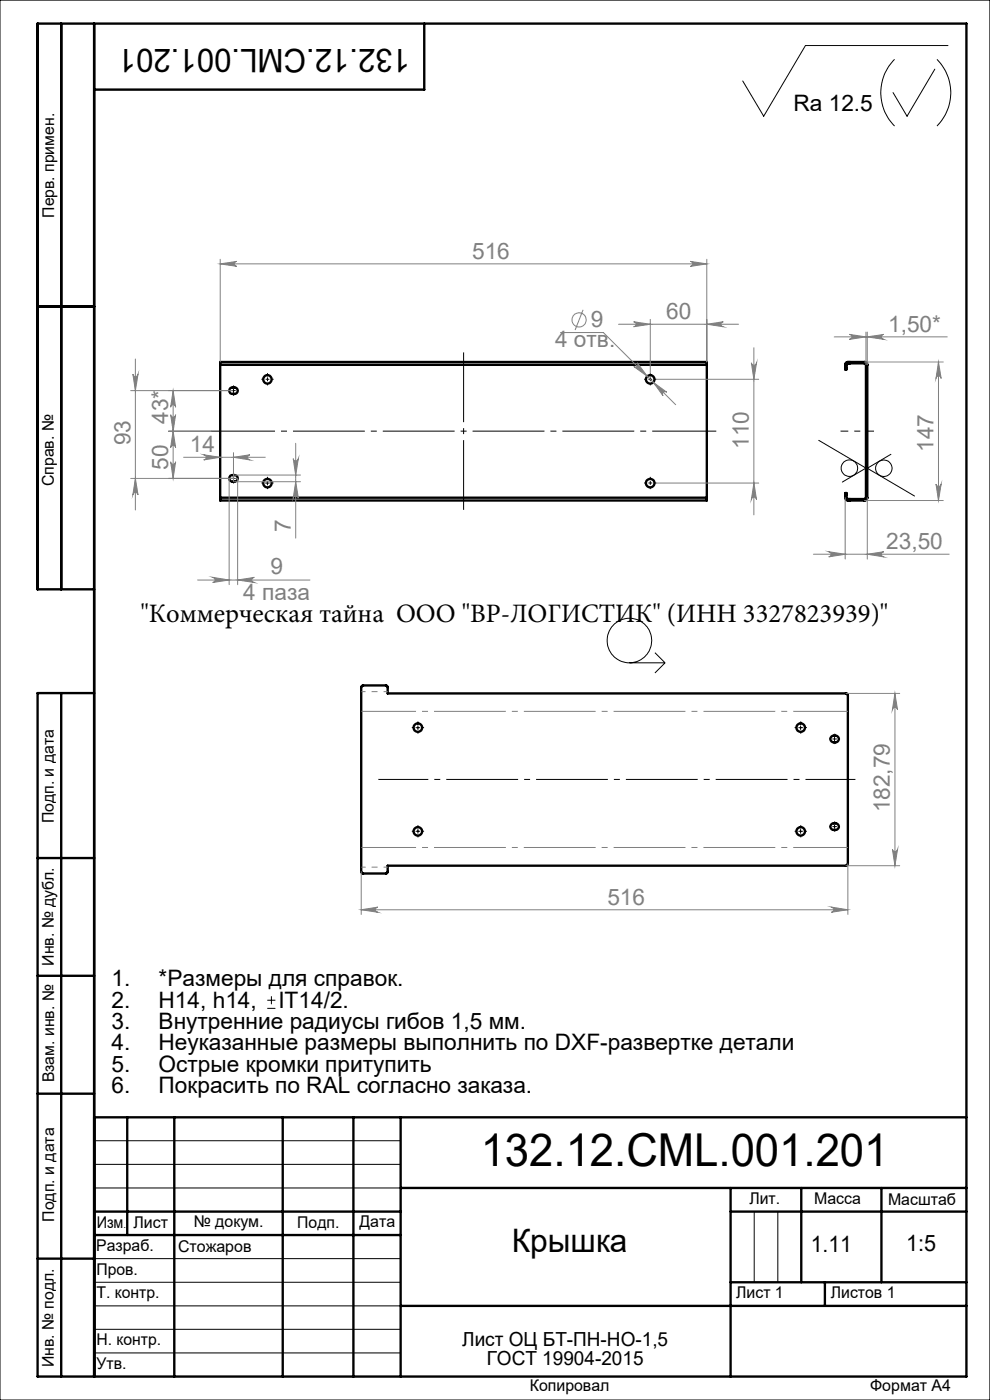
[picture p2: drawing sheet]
<svg xmlns="http://www.w3.org/2000/svg" width="210mm" height="297mm" viewBox="0 0 210 297" stroke-linecap="round" stroke-linejoin="round" font-family="sans-serif">
<g fill="none" stroke="#000" stroke-width=".5">
<path d="M13 5v120M20 5v287M90 5v14h-70M8 65h12M46.7 77.4v-.6h103.2v.6M46.7 77.4h103.2M46.7 77.4v28.2M149.9 77.4v28.2M179.3 78v.4h.3v-.4M179.3 77.4h.3M179.3 77.4v.6M179.3 78h.3"/>
<path d="M179.6 77.4v.6M179.9 77.1h.4M179.9 76.8h.4M179.9 77.1l-.3 .3M179.9 76.8a.6 .6 0 0 0-.6 .6M179.9 76.8v.3M180.3 76.8h3.1M180.3 76.8v.3M180.3 77.1h3.1M183.4 77.1l.3 .3M183.4 76.8a.6 .6 0 0 1 .6 .6M183.4 76.8v.3"/>
<path d="M183.7 77.4h.3M183.7 77.4v28.2M184 77.4v28.2M48.9 82.3a.9 .9 0 0 1 1-.1 .9 .9 0 0 1 .4 1 .86 .86 0 0 1-1.2 .4 .86 .86 0 0 1-.2-1.3zM46.7 105.6v.6h103.2v-.6M46.7 105.6h103.2M48.9 100.9a.9 .9 0 0 1 1.1-.1 .9 .9 0 0 1 .3 1 .87 .87 0 0 1-1.2 .4 .87 .87 0 0 1-.2-1.3zM179.3 105.6a.6 .6 0 0 0 .6 .6M179.3 105v-.4h.3v.4M179.3 105.6h.3M179.3 105v.6M179.3 105h.3"/>
<path d="M179.6 105.6l.3 .3M179.6 105v.6M179.9 105.9h.4M179.9 106.2h.4M179.9 105.9v.3M180.3 106.2h3.1M180.3 105.9v.3M180.3 105.9h3.1M183.4 105.9v.3M183.7 105.6l-.3 .3M183.7 105.6h.3M184 105.6a.6 .6 0 0 1-.6 .6"/>
<path d="M20 125h-12v-120h197v287h-197v-145h12M13 147v145M76.8 145.5l5.1-.1 .3 .3v1.4h97.4l.2 .3v35.9l-.3 .4h-97.3v1.3l-.2 .3h-5.1l-.3-.4v-39.1zM176.4 156.2a.86 .86 0 0 1 1.1-.1 .86 .86 0 0 1 .3 1 .85 .85 0 0 1-1.2 .4 .85 .85 0 0 1-.2-1.3zM176.4 174.8a.86 .86 0 0 1 1.1-.1 .86 .86 0 0 1 .3 1 .85 .85 0 0 1-1.2 .4 .85 .85 0 0 1-.2-1.3zM8 182h12M8 207h12M8 232h12M20 237h185M27 237v25M37 237v55M60 237v55"/>
<path d="M75 237v55M85 237v55M20 257h65M85 252h120M155 252v40M155 257h50M170 252v20M187 252v20M8 267h12M20 262h65M85 277h120M155 272h50"/>
<path d="M175 272v5"/>
<circle cx="56.7" cy="80.5" r=".89"/>
<circle cx="137.9" cy="80.5" r=".9"/>
<circle cx="56.7" cy="102.5" r=".89"/>
<circle cx="137.9" cy="102.5" r=".9"/>
<circle cx="88.6" cy="154.4" r=".91"/>
<circle cx="169.9" cy="154.4" r=".91"/>
<circle cx="88.6" cy="176.4" r=".9"/>
<circle cx="169.8" cy="176.4" r=".9"/>
</g>
<g fill="none" stroke="#808080" stroke-width=".21">
<path d="M46.7 56l3.5-.5a.53 .53 0 0 0-.5 .5 .53 .53 0 0 0 .5 .5zM46.7 55v21.8M46.7 56h103.2M146.4 55.5l3.5 .5-3.5 .5a.53 .53 0 0 0 .5-.5 .53 .53 0 0 0-.5-.5zM149.9 55v21.8M28.2 79.4a.55 .55 0 0 0 .5 .5 .55 .55 0 0 0 .6-.5l-.6 3.5zM28.7 76.2v32M118.9 70.6h9.1l15.3 15.3M123.7 65.7l-1.7 4.3M131.2 68.8h25.5M134.4 68.3l3.5 .5-3.5 .5a.53 .53 0 0 0 .5-.5 .53 .53 0 0 0-.5-.5zM135.2 77l2.1 2.8-2.9-2.1a.54 .54 0 0 0 .8 0 .54 .54 0 0 0 0-.7z"/>
<path d="M137.9 67.8v11.4M149.9 68.8l3.5-.5a.53 .53 0 0 0-.5 .5 .53 .53 0 0 0 .5 .5zM159.4 77a.55 .55 0 0 0 .5 .5 .55 .55 0 0 0 .6-.5l-.6 3.5zM159.9 73.8v35.4M177 71.5h23.9M180.2 70.9l3.5 .6-3.5 .5a.53 .53 0 0 0 .5-.5 .53 .53 0 0 0-.5-.6zM183.4 76.8h16.7M183.7 70.4v7M184 71.5l3.5-.6a.53 .53 0 0 0-.5 .6 .53 .53 0 0 0 .5 .5zM184 70.4v7M199.1 76.8l.5 3.5a.55 .55 0 0 0-.5-.5 .55 .55 0 0 0-.6 .5zM199.1 76.8v29.4"/>
<path d="M35.7 91.5h9M36.2 98a.53 .53 0 0 0 .5 .5 .53 .53 0 0 0 .6-.5l-.6 3.5zM36.2 88a.53 .53 0 0 0 .5 .5 .53 .53 0 0 0 .6-.5l-.6 3.5zM36.7 91.5l.6 3.5a.53 .53 0 0 0-.6-.5 .53 .53 0 0 0-.5 .5zM36.7 82.9l.6 3.5a.53 .53 0 0 0-.6-.5 .53 .53 0 0 0-.5 .5zM36.7 82.9v18.6M38.9 97h17.4M43.2 96.5l3.5 .5-3.5 .6a.55 .55 0 0 0 .6-.6 .55 .55 0 0 0-.6-.5zM49.3 82.9h-21.6M49.5 96v6.2M49.5 97l3.5-.5a.55 .55 0 0 0-.5 .5 .55 .55 0 0 0 .5 .6zM62.2 97.3a.55 .55 0 0 0 .5 .5 .55 .55 0 0 0 .6-.5l-.6 3.5z"/>
<path d="M62.7 94v20.2M138.6 81.1l2.8 2.1a.54 .54 0 0 0-.7 0 .54 .54 0 0 0 0 .8zM139.2 80.5h21.7M27.7 101.5h22M28.7 101.5l.6 3.5a.55 .55 0 0 0-.6-.5 .55 .55 0 0 0-.5 .5zM48.6 101.5v22.5M49.7 102.2h14M49.7 100.8h14M50.4 101.5v22.5M62.7 102.2l.6 3.5a.55 .55 0 0 0-.6-.5 .55 .55 0 0 0-.5 .5zM139.2 102.5h21.7M159.9 102.5l.6 3.5a.55 .55 0 0 0-.6-.5 .55 .55 0 0 0-.5 .5z"/>
<path d="M172.5 117.6h28.8M175.8 117l3.5 .6-3.5 .5a.55 .55 0 0 0 .5-.5 .55 .55 0 0 0-.5-.6zM179.3 105.6v13M183.4 106.2h16.7M184 117.6l3.5-.6a.55 .55 0 0 0-.5 .6 .55 .55 0 0 0 .5 .5zM184 105.6v13M198.5 102.7a.55 .55 0 0 0 .6 .5 .55 .55 0 0 0 .5-.5l-.5 3.5zM41.9 123h23.9M45.1 122.5l3.5 .5-3.5 .6a.55 .55 0 0 0 .5-.6 .55 .55 0 0 0-.5-.5zM50.4 123l3.5-.5a.55 .55 0 0 0-.5 .5 .55 .55 0 0 0 .5 .6zM179.5 147.1h11.4M189.8 147.1l.6 3.5a.55 .55 0 0 0-.6-.5 .55 .55 0 0 0-.5 .5z"/>
<path d="M189.8 147.1v36.6M76.6 184.9v9.1M76.6 193h103.2M76.6 193l3.6-.6a.55 .55 0 0 0-.6 .6 .55 .55 0 0 0 .6 .5zM176.4 192.4l3.4 .6-3.4 .5a.55 .55 0 0 0 .5-.5 .55 .55 0 0 0-.5-.6zM179.5 183.7h11.4M179.8 183.3v10.7M189.3 180.2a.55 .55 0 0 0 .5 .5 .55 .55 0 0 0 .6-.5l-.6 3.5z"/>
<circle cx="122.8" cy="67.9" r="1.51"/>
</g>
<g fill="none" stroke="#000" stroke-width=".21">
<path d="M0 0h210v297h-210zM189.8 12.6a10 10 0 0 0 0 14.1M198.3 14.7l-5.9 10-3-5.1M198.8 12.6a10 10 0 0 1 0 14.1M201.1 9.7h-30.2l-8.9 15-4.4-7.5M49.1 82.9h.8M49.5 82.5v.8M173.7 93.4l10 5.9-5 3M189 96.4l-5 2.9 10 5.9M49.1 101.5h.8M49.5 101.1v.8M56.3 102.5h.8"/>
<path d="M56.7 102.1v.8M138.9 138.5l2.2 2.1M88.2 154.4h.8M88.7 154v.8M133.5 140.6h7.6M141.1 140.6l-2.2 2.2M169.4 154.4h.9M169.8 154v.8M176.6 156.8h.8M177 156.4v.8M88.2 176.4h.8M88.7 176v.8"/>
<path d="M169.4 176.4h.9M169.8 176v.8M176.6 175.4h.8M177 175v.8M56.7 213.9h1.7M56.7 212.2h1.7M57.6 211.3v1.7M20 242h65M20 247h65M20 252h65M160 257v15M165 257v15"/>
<path d="M20 267h65M20 272h65M20 277h65M20 282h65M20 287h65"/>
<circle cx="180.2" cy="99.3" r="1.74"/>
<circle cx="187.5" cy="99.3" r="1.76"/>
<circle cx="133.5" cy="135.9" r="4.7"/>
</g>
<path d="M44.7 91.5h107.2" fill="none" stroke="#000" stroke-width=".21" stroke-dasharray="15.2 1.3 1.3 1.3" stroke-dashoffset="1.6" stroke-linecap="butt"/>
<path d="M98.3 74.8v33.4" fill="none" stroke="#000" stroke-width=".21" stroke-dasharray="15.2 1.3 1.3 1.3" stroke-dashoffset=".4" stroke-linecap="butt"/>
<g fill="none" stroke="#000" stroke-width=".21" stroke-dasharray="15.2 1.3 1.3 1.3" stroke-linecap="butt">
<path d="M56.7 79.7v-.5M137.9 79.7v-.5M48.7 82.9h-.3M49.5 83.7v.3M49.5 82.1v-.3M50.3 82.9h.3M55.9 80.5h-.5M56.7 80.5v-.4M56.7 80.5h-.4M56.7 80.5v.4M56.7 80.5h.4M56.7 81.3v.5"/>
<path d="M57.5 80.5h.5M137.1 80.5h-.5M137.9 80.5v-.4M137.9 80.5h-.4M137.9 80.5v.4M137.9 80.5h.4M137.9 81.3v.5M138.7 80.5h.5M48.7 101.5h-.3M49.5 102.3v.3M49.5 100.7v-.3M50.3 101.5h.3"/>
<path d="M55.9 102.5h-.5M56.7 101.7v-.5M56.7 103.3v.5M57.5 102.5h.5M137.1 102.5h-.5M137.9 102.5v-.4M137.9 102.5h-.4M137.9 102.5v.4M137.9 102.5h.4M137.9 101.7v-.5M137.9 103.3v.5M138.7 102.5h.5"/>
<path d="M87.9 154.3h-.5M88.7 153.5v-.5M88.7 155.1v.5M89.5 154.3h.5M169.1 154.3h-.5M169.9 153.5v-.5M169.9 155.1v.5M170.7 154.3h.5M176.3 156.7h-.3M177.1 157.5v.3M177.1 155.9v-.3M177.9 156.7h.3"/>
<path d="M87.9 176.3h-.5M88.7 175.5v-.5M88.7 177.1v.5M89.5 176.3h.5M169.1 176.3h-.5M169.9 177.1v.5M169.9 175.5v-.5M170.7 176.3h.5M176.3 175.3h-.3M177.1 174.5v-.3M177.1 176.1v.3M177.9 175.3h.3"/>
</g>
<path d="M185.4 91.5h-7.1" fill="none" stroke="#000" stroke-width=".21" stroke-dasharray="15.2 1.3 1.3 1.3" stroke-dashoffset="13.6" stroke-linecap="butt"/>
<path d="M181.5 165.3h-101.2" fill="none" stroke="#000" stroke-width=".21" stroke-dasharray="15.2 1.3 1.3 1.3" stroke-dashoffset="4.6" stroke-linecap="butt"/>
<path d="M179.9 150.9h-103.2M76.7 179.8h103.2" fill="none" stroke="#808080" stroke-width=".21" stroke-dasharray="15.2 1.3 1.3 1.3" stroke-dashoffset="3.6" stroke-linecap="butt"/>
<path d="M82.3 146.7h-5.6M76.7 184h5.6" fill="none" stroke="#808080" stroke-width=".21" stroke-dasharray="15.2 1.3 1.3 1.3" stroke-dashoffset="14.3" stroke-linecap="butt"/>
<g fill="#808080">
<path d="M50.4 123l3.5-.5a.55 .55 0 0 0-.5 .5 .55 .55 0 0 0 .5 .6zM45.1 122.5l3.5 .5-3.5 .6a.55 .55 0 0 0 .5-.6 .55 .55 0 0 0-.5-.5z"/>
<path d="M46.7 56l3.5-.5a.53 .53 0 0 0-.5 .5 .53 .53 0 0 0 .5 .5zM146.4 55.5l3.5 .5-3.5 .5a.53 .53 0 0 0 .5-.5 .53 .53 0 0 0-.5-.5zM138.6 81.1l2.1 2.9a.54 .54 0 0 1 0-.8 .54 .54 0 0 1 .7 0zM135.2 77a.54 .54 0 0 1 0 .7 .54 .54 0 0 1-.8 0l2.9 2.1zM134.4 68.3l3.5 .5-3.5 .5a.53 .53 0 0 0 .5-.5 .53 .53 0 0 0-.5-.5zM149.9 68.8l3.5-.5a.53 .53 0 0 0-.5 .5 .53 .53 0 0 0 .5 .5zM180.2 70.9l3.5 .6-3.5 .5a.53 .53 0 0 0 .5-.5 .53 .53 0 0 0-.5-.6zM184 71.5l3.5-.6a.53 .53 0 0 0-.5 .6 .53 .53 0 0 0 .5 .5zM175.8 117l3.5 .6-3.5 .5a.55 .55 0 0 0 .5-.5 .55 .55 0 0 0-.5-.6zM184 117.6l3.5-.6a.55 .55 0 0 0-.5 .6 .55 .55 0 0 0 .5 .5z"/>
<path d="M76.6 193l3.6-.6a.55 .55 0 0 0-.6 .6 .55 .55 0 0 0 .6 .5zM176.4 192.4l3.4 .6-3.4 .5a.55 .55 0 0 0 .5-.5 .55 .55 0 0 0-.5-.6z"/>
<path d="M198.5 102.7a.55 .55 0 0 0 .6 .5 .55 .55 0 0 0 .5-.5l-.5 3.5zM199.1 76.8l.5 3.5a.55 .55 0 0 0-.5-.5 .55 .55 0 0 0-.6 .5z"/>
<path d="M36.2 98a.53 .53 0 0 0 .5 .5 .53 .53 0 0 0 .6-.5l-.6 3.5zM36.7 91.5l.6 3.5a.53 .53 0 0 0-.6-.5 .53 .53 0 0 0-.5 .5zM36.2 88a.53 .53 0 0 0 .5 .5 .53 .53 0 0 0 .6-.5l-.6 3.5zM36.7 82.9l.6 3.5a.53 .53 0 0 0-.6-.5 .53 .53 0 0 0-.5 .5zM62.7 102.2l.6 3.5a.55 .55 0 0 0-.6-.5 .55 .55 0 0 0-.5 .5zM62.2 97.3a.55 .55 0 0 0 .5 .5 .55 .55 0 0 0 .6-.5l-.6 3.5z"/>
<path d="M189.3 180.2a.55 .55 0 0 0 .5 .5 .55 .55 0 0 0 .6-.5l-.6 3.5zM189.8 147.1l.6 3.5a.55 .55 0 0 0-.6-.5 .55 .55 0 0 0-.5 .5z"/>
<path d="M159.4 77a.55 .55 0 0 0 .5 .5 .55 .55 0 0 0 .6-.5l-.6 3.5zM159.9 102.5l.6 3.5a.55 .55 0 0 0-.6-.5 .55 .55 0 0 0-.5 .5zM28.2 79.4a.55 .55 0 0 0 .5 .5 .55 .55 0 0 0 .6-.5l-.6 3.5zM28.7 101.5l.6 3.5a.55 .55 0 0 0-.6-.5 .55 .55 0 0 0-.5 .5z"/>
<path d="M49.5 97l3.5-.5a.55 .55 0 0 0-.5 .5 .55 .55 0 0 0 .5 .6zM43.2 96.5l3.5 .5-3.5 .6a.55 .55 0 0 0 .6-.6 .55 .55 0 0 0-.6-.5z"/>
</g>
<text font-size="9.6" x="102" y="247.3">132.12.CML.001.201</text>
<g font-size="6.9">
<text x="87" y="10.4" transform="rotate(-180 87 10.4)">132.12.CML.001.201</text>
<text x="108.6" y="265.6">Крышка</text>
</g>
<text font-size="5.6" x="29.8" y="132">&quot;Коммерческая тайна ООО &quot;ВР-ЛОГИСТИК&quot; (ИНН 3327823939)&quot;</text>
<g font-size="4.8">
<text x="168.3" y="23.6">Ra 12.5</text>
<text x="23.6" y="209.3">1.</text>
<text x="33.6" y="209.3">*Размеры для справок.</text>
<text x="23.6" y="213.8">2.</text>
<text x="33.6" y="213.8">H14, h14,</text>
<text x="59" y="213.8">IT14/2.</text>
<text x="23.6" y="218.3">3.</text>
<text x="33.6" y="218.3">Внутренние радиусы гибов 1,5 мм.</text>
<text x="23.6" y="222.8">4.</text>
<text x="23.6" y="227.3">5.</text>
<text x="33.6" y="222.8">Неуказанные размеры выполнить по DXF-развертке детали</text>
<text x="33.6" y="227.3">Острые кромки притупить</text>
<text x="23.6" y="231.9">6.</text>
<text x="33.6" y="231.9">Покрасить по RAL согласно заказа.</text>
<text x="172" y="265.6">1.11</text>
<text x="192.2" y="265.3">1:5</text>
</g>
<g font-size="4.8" fill="#808080">
<text x="100.1" y="54.9">516</text>
<text x="125.3" y="69.4">9</text>
<text x="141.3" y="67.7">60</text>
<text x="188.4" y="70.4">1,50*</text>
<text x="117.7" y="73.6">4 отв.</text>
<text x="35.7" y="89.9" transform="rotate(-90 35.7 89.9)">43*</text>
<text x="27.7" y="94.4" transform="rotate(-90 27.7 94.4)">93</text>
<text x="40.3" y="95.9">14</text>
<text x="158.9" y="95.2" transform="rotate(-90 158.9 95.2)">110</text>
<text x="198" y="95.8" transform="rotate(-90 198 95.8)">147</text>
<text x="35.7" y="99.7" transform="rotate(-90 35.7 99.7)">50</text>
<text x="61.7" y="112.8" transform="rotate(-90 61.7 112.8)">7</text>
<text x="188" y="116.5">23,50</text>
<text x="57.4" y="121.9">9</text>
<text x="51.6" y="127.2">4 паза</text>
<text x="188.8" y="172.3" transform="rotate(-90 188.8 172.3)">182,79</text>
<text x="128.8" y="191.9">516</text>
</g>
<g font-size="4.1">
<text x="98.1" y="285.5">Лист ОЦ БТ-ПН-НО-1,5</text>
<text x="103.2" y="289.5">ГОСТ 19904-2015</text>
</g>
<g font-size="3.4">
<text x="11.5" y="46.2" transform="rotate(-90 11.5 46.2)">Перв. примен.</text>
<text x="11.4" y="103.2" transform="rotate(-90 11.4 103.2)">Справ. №</text>
<text x="11.4" y="174.7" transform="rotate(-90 11.4 174.7)">Подп. и дата</text>
<text x="11.5" y="204.9" transform="rotate(-90 11.5 204.9)">Инв. № дубл.</text>
<text x="11.5" y="229.6" transform="rotate(-90 11.5 229.6)">Взам. инв. №</text>
<text x="159" y="255.5">Лит.</text>
<text x="172.7" y="255.5">Масса</text>
<text x="188.4" y="255.6">Масштаб</text>
<text x="11.5" y="259.2" transform="rotate(-90 11.5 259.2)">Подп. и дата</text>
<text x="20.5" y="260.4">Изм</text>
<text x="28.3" y="260.4">Лист</text>
<text x="41.1" y="260.4">№ докум.</text>
<text x="63.1" y="260.4">Подп.</text>
<text x="76.2" y="260.4">Дата</text>
<text x="20.4" y="265.4">Разраб.</text>
<text x="37.8" y="265.5">Стожаров</text>
<text x="20.5" y="275.4">Т. контр.</text>
<text x="20.5" y="270.4">Пров.</text>
<text x="156.2" y="275.4">Лист 1</text>
<text x="176.2" y="275.4">Листов 1</text>
<text x="20.5" y="285.4">Н. контр.</text>
<text x="11.4" y="290" transform="rotate(-90 11.4 290)">Инв. № подл.</text>
<text x="20.5" y="290.4">Утв.</text>
<text x="112.4" y="295">Копировал</text>
<text x="184.6" y="295">Формат А4</text>
</g>
<text font-size="2.1" x="26.2" y="260.4">.</text>
</svg>
